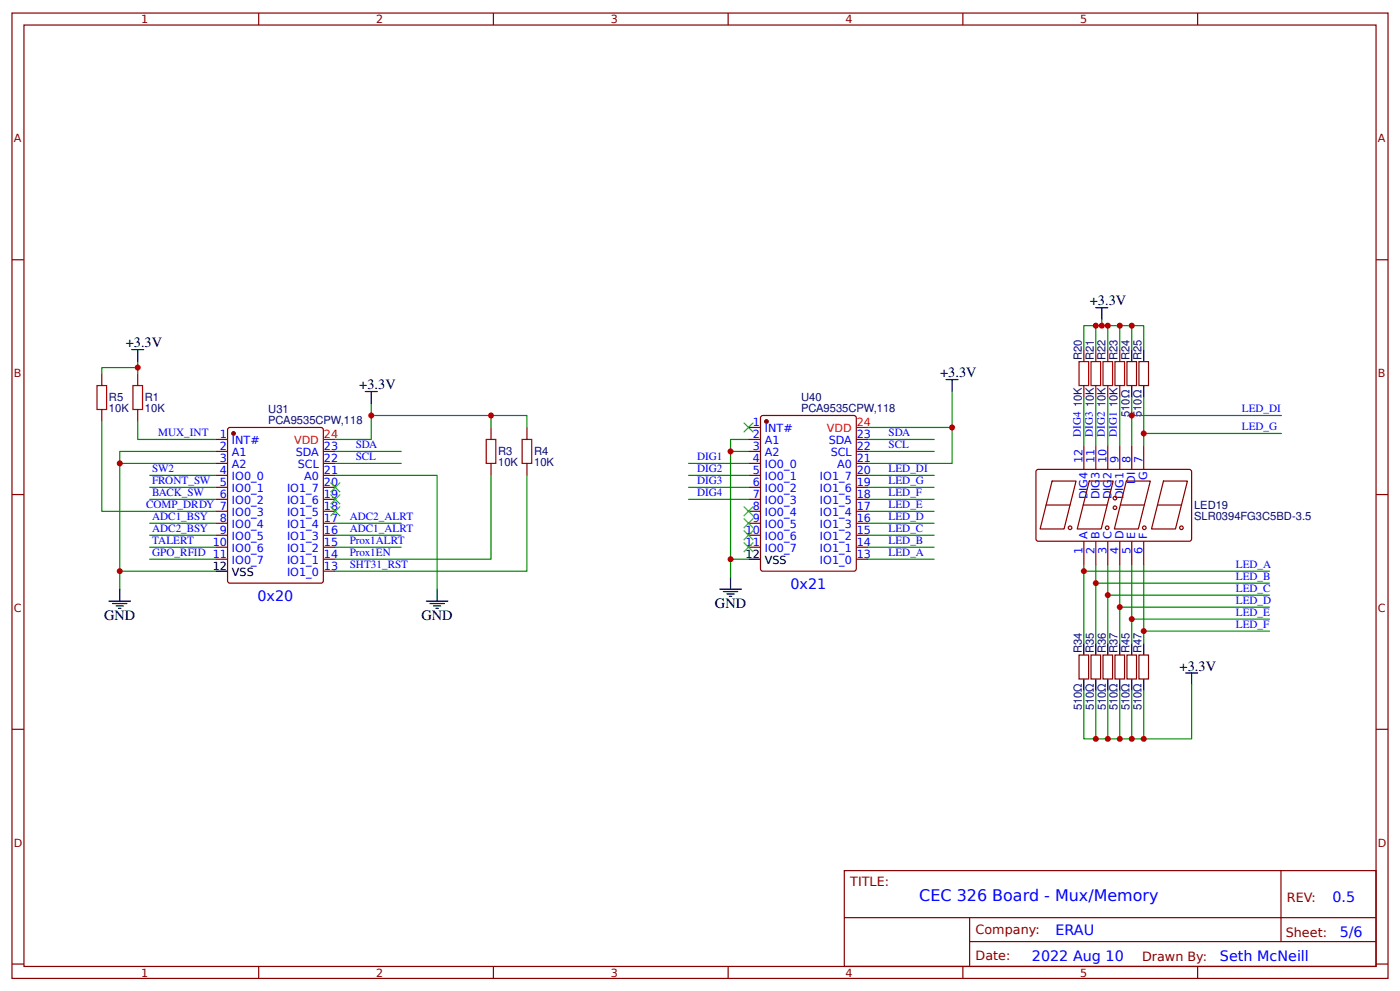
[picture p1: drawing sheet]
<svg xmlns="http://www.w3.org/2000/svg" width="309mm" height="219mm" viewBox="0 0 309 219" stroke-linecap="round" stroke-linejoin="round" font-family="sans-serif">
<g fill="none" stroke="#800" stroke-width=".26">
<path d="M2.6 2.9h304.1v213.2h-304.1zM5.3 5.5h298.7v208h-298.7zM57.1 2.9v2.6M109 2.9v2.6M160.9 2.9v2.6M212.7 2.9v2.6M264.6 2.9v2.6M2.6 57.4h2.7M304 57.4h2.7M239.4 77.2v2.7M242.1 77.2v2.7M244.7 77.2v2.7"/>
<path d="M247.4 77.2v2.7M249 79.9h2.1v5.3h-2.1zM251.6 79.9h2.1v5.3h-2.1zM22.5 82.5v2.7M22.5 90.5v2.6M30.4 82.5v2.7M30.4 90.5v2.6M47.6 97.1h2.7M47.6 99.7h2.7M50.3 94.7l.5-.3h20.1l.5 .3v33.6l-.2 .5h-20.4l-.5-.2zM71.4 99.7h2.7M108.5 94.4v2.7"/>
<path d="M116.4 94.4v2.7M165.4 94.4h2.6M165.4 97.1h2.6M165.4 99.7h2.6M168.1 92l.4-.2h20.1l.5 .2 .1 33.7-.3 .4-20.4 .1-.4-.3zM189.2 97.1h2.6M189.2 99.7h2.6M239.4 85.2v2.6M239.4 98.4v5.3M242.1 85.2v2.6M242.1 98.4v5.3M244.7 85.2v2.6"/>
<path d="M244.7 98.4v5.3M247.4 85.2v2.6M247.4 98.4v5.3M250 98.4v5.3M252.7 98.4v5.3M2.6 109.2h2.7M47.6 102.4h2.7M47.6 105h2.7M47.6 107.7h2.7M47.6 110.3h2.7M47.6 113h2.7M47.6 115.6h2.7"/>
<path d="M47.6 118.2h2.7M71.4 102.4h2.7M71.4 105h2.7M71.4 107.7h2.7M71.4 110.3h2.7M71.4 113h2.7M71.4 115.6h2.7M71.4 118.2h2.7M108.5 102.4v2.6M116.4 102.4v2.6M165.4 102.4h2.6M165.4 105h2.6"/>
<path d="M165.4 107.7h2.6M165.4 110.3h2.6M165.4 113h2.6M165.4 115.6h2.6M165.4 118.2h2.6M189.2 102.4h2.6M189.2 105h2.6M189.2 107.7h2.6M189.2 110.3h2.6M189.2 113h2.6M189.2 115.6h2.6M189.2 118.2h2.6"/>
<path d="M228.9 104l.5-.3 33.6 .1 .3 .4-.1 15.1-.5 .3-33.6-.1-.2-.5zM231.1 111.6h5.3M232.4 106.3h5.3l-2.6 10.6h-5.3zM239.3 111.6h5.3M239.4 119.6v5.3M240.6 106.3h5.3l-2.6 10.6h-5.3zM242.1 119.6v5.3M244.7 119.6v5.3M247.4 119.6v5.3M247.5 111.6h5.3M248.8 106.3h5.3l-2.6 10.6h-5.3zM250 119.6v5.3"/>
<path d="M252.7 119.6v5.3M255.7 111.6h5.3M257 106.3h5.3l-2.6 10.6h-5.3zM304 109.2h2.7M47.6 120.9h2.7M47.6 123.5h2.7M71.4 120.9h2.7M71.4 123.5h2.7M71.4 126.2h2.7M165.4 120.9h2.6M189.2 120.9h2.6M189.2 123.5h2.6"/>
<path d="M238.4 144.7h2.1v5.3h-2.1zM241 144.7h2.2v5.3h-2.2zM243.7 144.7h2.1v5.3h-2.1zM246.3 144.7h2.1v5.3h-2.1zM249 144.7h2.1v5.3h-2.1zM251.6 144.7h2.1v5.3h-2.1zM2.6 161.1h2.7M304 161.1h2.7M186.5 192.3h117.5v21.2h-117.5zM283 192.3v15.7M2.6 213h2.7M57.1 213.5v2.6"/>
<path d="M109 213.5v2.6M160.9 213.5v2.6M186.6 202.7h117.3M212.7 213.5v2.6M214.2 208h89.7M214.2 202.7v10.6M264.6 213.5v2.6M304 213h2.7"/>
<circle cx="236.4" cy="116.6" r=".4"/>
<circle cx="244.6" cy="116.6" r=".4"/>
<circle cx="246.3" cy="110" r=".4"/>
<circle cx="246.3" cy="112.2" r=".4"/>
<circle cx="252.8" cy="116.6" r=".4"/>
<circle cx="261" cy="116.6" r=".4"/>
</g>
<g fill="none" stroke="#080" stroke-width=".26">
<path d="M30.4 79.9v2.6M239.4 77.2v-5.3h8v5.3M242.1 71.9v5.3M243.4 70.6v1.3M244.7 71.9v5.3M247.4 71.9h5.3v5.3M250 71.9v5.3M22.5 93.1v19.9h25.1M30.4 81.2h-7.9v1.3M30.4 93.1v4h17.2M47.6 99.7h-21.1v26.5M74.1 99.7h14.5"/>
<path d="M82 91.8h34.4v2.6M82 89.1v8h-7.9M108.5 91.8v2.6M161.4 99.7h4M165.4 97.1h-4v26.4M191.8 99.7h14.6M191.8 97.1h14.6M210.3 94.4v8h-18.5M210.3 86.5v7.9h-18.5M239.4 87.8v10.6M242.1 87.8v10.6M244.7 87.8v10.6"/>
<path d="M247.4 87.8v10.6M250 87.8v10.6M250 91.8h33.1M252.7 87.8v10.6M252.7 95.8h30.4M26.5 102.4h21.1M33.1 105h14.5M33.1 118.2h14.5M33.1 115.6h14.5M33.1 110.3h14.5M33.1 107.7h14.5M74.1 105h22.5v25.1"/>
<path d="M74.1 102.4h14.5M74.1 118.2h14.5M74.1 115.6h14.5M108.5 105v18.5h-34.4M116.4 105v21.2h-42.3M152.1 102.4h13.3M152.1 105h13.3M152.1 110.3h13.3M152.1 107.7h13.3M191.8 105h14.6M191.8 118.2h14.6M191.8 115.6h14.6"/>
<path d="M191.8 110.3h14.6M191.8 107.7h14.6M191.8 113h14.6M33.1 120.9h14.5M33.1 123.5h14.5M47.6 126.2h-21.1v3.9M74.1 120.9h14.5M165.4 123.5h-4v4M191.8 120.9h14.6M191.8 123.5h14.6M239.4 124.9v17.2M239.4 126.2h41.1"/>
<path d="M242.1 124.9v17.2M242.1 128.8h38.4M244.7 124.9v17.2M244.7 131.5h35.8M247.4 124.9v17.2M247.4 134.1h33.1M250 124.9v17.2M250 136.8h30.5M252.7 124.9v17.2M252.7 139.4h27.8M242.1 152.6v10.6M244.7 152.6v10.6"/>
<path d="M247.4 152.6v10.6M250 152.6v10.6M252.7 152.6v10.6M263.3 151.3v11.9h-23.9v-10.6"/>
</g>
<path d="M238.4 79.9h2.1v5.3h-2.1zM241 79.9h2.2v5.3h-2.2zM243.7 79.9h2.1v5.3h-2.1zM246.3 79.9h2.1v5.3h-2.1zM21.4 85.2h2.1v5.3h-2.1zM29.4 85.2h2.1v5.3h-2.1zM107.4 97.1h2.1v5.3h-2.1zM115.4 97.1h2.1v5.3h-2.1z" fill="none" stroke="#a00000" stroke-width=".26"/>
<g fill="#000" stroke="#3c3" stroke-width=".26">
<path d="M164.3 93.4l2.1 2.1zM166.4 93.4l-2.1 2.1z"/>
<path d="M73 106.6l2.1 2.1zM75.1 106.6l-2.1 2.1z"/>
<path d="M73 109.2l2.1 2.2zM73 111.4l2.1-2.2z"/>
<path d="M73 111.9l2.1 2.1zM73 114l2.1-2.1z"/>
<path d="M164.3 117.2l2.1 2.1zM166.4 117.2l-2.1 2.1z"/>
<path d="M164.3 119.8l2.1 2.1zM164.3 121.9l2.1-2.1z"/>
<path d="M164.3 114.5l2.1 2.2zM166.4 114.5l-2.1 2.2z"/>
<path d="M164.3 111.9l2.1 2.1zM164.3 114l2.1-2.1z"/>
</g>
<g fill="none" stroke="#000" stroke-width=".26">
<path d="M29.1 77.2h2.6M30.4 77.2v2.7M242.1 68h2.6M243.4 68v2.6M250 77.2v2.7M252.7 77.2v2.7M80.7 86.5h2.6M82 86.5v2.6M209 83.8h2.7M210.3 83.8v2.7M250 85.2v2.6M252.7 85.2v2.6"/>
<path d="M24.1 132.8h4.7M24.9 133.3h3.1M25.7 133.9h1.6M26.2 134.4h.5M26.5 130.1v2.7M47.6 126.2h2.7M94.2 132.8h4.8M95 133.3h3.2M95.8 133.9h1.6M96.3 134.4h.5M96.6 130.1v2.7M159 130.1h4.8"/>
<path d="M159.8 130.7h3.2M160.6 131.2h1.6M161.1 131.7h.6M161.4 127.5v2.6M165.4 123.5h2.6M239.4 142.1v2.6M239.4 150v2.6M242.1 142.1v2.6M242.1 150v2.6M244.7 142.1v2.6M244.7 150v2.6M247.4 142.1v2.6"/>
<path d="M247.4 150v2.6M250 142.1v2.6M250 150v2.6M252.7 142.1v2.6M252.7 150v2.6M261.9 148.7h2.7M263.3 148.7v2.6"/>
</g>
<g fill="#800" stroke="#800" stroke-width=".26">
<circle cx="169.3" cy="93.1" r=".4"/>
<circle cx="51.6" cy="95.8" r=".4"/>
</g>
<path d="M71.4 97.1h2.7M189.2 94.4h2.6" fill="none" stroke="#f00" stroke-width=".26"/>
<g fill="#c00">
<circle cx="108.5" cy="91.8" r=".66"/>
<circle cx="82" cy="91.8" r=".66"/>
<circle cx="30.4" cy="81.2" r=".66"/>
<circle cx="161.4" cy="99.7" r=".66"/>
<circle cx="161.4" cy="123.5" r=".66"/>
<circle cx="210.3" cy="94.4" r=".66"/>
<circle cx="26.5" cy="102.4" r=".66"/>
<circle cx="26.5" cy="126.2" r=".66"/>
<circle cx="242.1" cy="71.9" r=".66"/>
<circle cx="244.7" cy="71.9" r=".66"/>
<circle cx="243.4" cy="71.9" r=".66"/>
<circle cx="247.4" cy="71.9" r=".66"/>
<circle cx="250" cy="71.9" r=".66"/>
<circle cx="242.1" cy="163.2" r=".66"/>
<circle cx="244.7" cy="163.2" r=".66"/>
<circle cx="247.4" cy="163.2" r=".66"/>
<circle cx="250" cy="163.2" r=".66"/>
<circle cx="252.7" cy="163.2" r=".66"/>
<circle cx="239.4" cy="126.2" r=".66"/>
<circle cx="242.1" cy="128.8" r=".66"/>
<circle cx="244.7" cy="131.5" r=".66"/>
<circle cx="247.4" cy="134.1" r=".66"/>
<circle cx="250" cy="136.8" r=".66"/>
<circle cx="252.7" cy="139.4" r=".66"/>
<circle cx="250" cy="91.8" r=".66"/>
<circle cx="252.7" cy="95.8" r=".66"/>
</g>
<text font-size="3.5" fill="#00f" x="203.1" y="199.1">CEC 326 Board - Mux/Memory</text>
<g font-size="3.2">
<text x="240.8" y="67.4">+3.3V</text>
<text x="27.8" y="76.7">+3.3V</text>
<text x="207.7" y="83.3">+3.3V</text>
<text x="79.4" y="86">+3.3V</text>
<text x="23" y="137">GND</text>
<text x="93.1" y="137">GND</text>
<text x="158" y="134.4">GND</text>
<text x="260.6" y="148.1">+3.3V</text>
</g>
<g font-size="3.2" fill="#00f">
<text x="174.6" y="130.1">0x21</text>
<text x="56.9" y="132.8">0x20</text>
<text x="294.4" y="199.3">0.5</text>
<text x="233.2" y="206.4">ERAU</text>
<text x="296" y="207">5/6</text>
<text x="228" y="212.3">2022 Aug 10</text>
<text x="269.5" y="212.2">Seth McNeill</text>
</g>
<g font-size="2.8" fill="#800">
<text x="187.9" y="195.8">TITLE:</text>
<text x="284.3" y="199.3">REV:</text>
<text x="215.5" y="206.4">Company:</text>
<text x="284.1" y="206.9">Sheet:</text>
<text x="215.5" y="212.2">Date:</text>
<text x="252.3" y="212.2">Drawn By:</text>
</g>
<g font-size="2.5" fill="#800">
<text x="31.2" y="5.1">1</text>
<text x="83.1" y="5.1">2</text>
<text x="134.9" y="5.1">3</text>
<text x="186.8" y="5.1">4</text>
<text x="238.7" y="5.1">5</text>
<text x="3" y="31.5">A</text>
<text x="304.4" y="31.5">A</text>
<text x="3" y="83.3">B</text>
<text x="304.4" y="83.3">B</text>
<text x="3" y="135.2">C</text>
<text x="304.4" y="135.2">C</text>
<text x="3" y="187">D</text>
<text x="304.4" y="187">D</text>
<text x="31.2" y="215.7">1</text>
<text x="83.1" y="215.7">2</text>
<text x="134.9" y="215.7">3</text>
<text x="186.8" y="215.7">4</text>
<text x="238.7" y="215.7">5</text>
</g>
<g font-size="2.5" fill="#000080">
<text x="239" y="79.5" transform="rotate(-90 239 79.5)">R20</text>
<text x="241.6" y="79.5" transform="rotate(-90 241.6 79.5)">R21</text>
<text x="244.3" y="79.5" transform="rotate(-90 244.3 79.5)">R22</text>
<text x="246.9" y="79.5" transform="rotate(-90 246.9 79.5)">R23</text>
<text x="249.6" y="79.5" transform="rotate(-90 249.6 79.5)">R24</text>
<text x="252.2" y="79.5" transform="rotate(-90 252.2 79.5)">R25</text>
<text x="24.1" y="88.7">R5</text>
<text x="32" y="88.7">R1</text>
<text x="177" y="88.5">U40</text>
<text x="24.1" y="91">10K</text>
<text x="32" y="91">10K</text>
<text x="59.3" y="93.6">PCA9535CPW,118</text>
<text x="59.3" y="91.2">U31</text>
<text x="177" y="90.9">PCA9535CPW,118</text>
<text x="239" y="90" transform="rotate(-90 239 90)">10K</text>
<text x="241.6" y="90" transform="rotate(-90 241.6 90)">10K</text>
<text x="244.3" y="90" transform="rotate(-90 244.3 90)">10K</text>
<text x="246.9" y="90" transform="rotate(-90 246.9 90)">10K</text>
<text x="249.6" y="92.1" transform="rotate(-90 249.6 92.1)">510Ω</text>
<text x="252.2" y="92.1" transform="rotate(-90 252.2 92.1)">510Ω</text>
<text x="110.1" y="100.6">R3</text>
<text x="118" y="100.6">R4</text>
<text x="110.1" y="102.9">10K</text>
<text x="118" y="102.9">10K</text>
<text x="263.8" y="112.5">LED19</text>
<text x="263.8" y="114.9">SLR0394FG3C5BD-3.5</text>
<text x="239" y="144.3" transform="rotate(-90 239 144.3)">R34</text>
<text x="241.6" y="144.3" transform="rotate(-90 241.6 144.3)">R35</text>
<text x="244.3" y="144.3" transform="rotate(-90 244.3 144.3)">R36</text>
<text x="246.9" y="144.3" transform="rotate(-90 246.9 144.3)">R37</text>
<text x="249.6" y="144.3" transform="rotate(-90 249.6 144.3)">R45</text>
<text x="252.2" y="144.3" transform="rotate(-90 252.2 144.3)">R47</text>
<text x="239" y="156.9" transform="rotate(-90 239 156.9)">510Ω</text>
<text x="241.6" y="156.9" transform="rotate(-90 241.6 156.9)">510Ω</text>
<text x="244.3" y="156.9" transform="rotate(-90 244.3 156.9)">510Ω</text>
<text x="246.9" y="156.9" transform="rotate(-90 246.9 156.9)">510Ω</text>
<text x="249.6" y="156.9" transform="rotate(-90 249.6 156.9)">510Ω</text>
<text x="252.2" y="156.9" transform="rotate(-90 252.2 156.9)">510Ω</text>
</g>
<g font-size="2.5" fill="#00f">
<text x="166.3" y="94.2">1</text>
<text x="169" y="95.5">INT#</text>
<text x="274.4" y="91.1">LED_DI</text>
<text x="274.4" y="95.1">LED_G</text>
<text x="34.9" y="96.4">MUX_INT</text>
<text x="48.6" y="96.8">1</text>
<text x="48.6" y="99.5">2</text>
<text x="51.2" y="98.1">INT#</text>
<text x="51.2" y="100.8">A1</text>
<text x="65.3" y="100.8">SDA</text>
<text x="71.6" y="99.5">23</text>
<text x="78.6" y="101.7">SCL</text>
<text x="78.6" y="99.1">SDA</text>
<text x="154" y="101.7">DIG1</text>
<text x="166.3" y="96.8">2</text>
<text x="166.3" y="99.5">3</text>
<text x="169" y="98.1">A1</text>
<text x="169" y="100.8">A2</text>
<text x="183.1" y="98.1">SDA</text>
<text x="183.5" y="100.8">SCL</text>
<text x="189.3" y="99.5">22</text>
<text x="189.3" y="96.8">23</text>
<text x="196.3" y="96.4">SDA</text>
<text x="196.3" y="99.1">SCL</text>
<text x="238.8" y="96.5" transform="rotate(-90 238.8 96.5)">DIG4</text>
<text x="241.4" y="96.5" transform="rotate(-90 241.4 96.5)">DIG3</text>
<text x="244.1" y="96.5" transform="rotate(-90 244.1 96.5)">DIG2</text>
<text x="246.7" y="96.5" transform="rotate(-90 246.7 96.5)">DIG1</text>
<text x="33.6" y="104.4">SW2</text>
<text x="33.6" y="107">FRONT_SW</text>
<text x="48.6" y="102.1">3</text>
<text x="48.6" y="104.7">4</text>
<text x="48.6" y="107.4">5</text>
<text x="51.2" y="103.4">A2</text>
<text x="51.2" y="106.1">IO0_0</text>
<text x="65.8" y="103.4">SCL</text>
<text x="67.2" y="106.1">A0</text>
<text x="71.6" y="107.4">20</text>
<text x="71.6" y="104.7">21</text>
<text x="71.6" y="102.1">22</text>
<text x="154" y="104.4">DIG2</text>
<text x="154" y="107">DIG3</text>
<text x="166.3" y="102.1">4</text>
<text x="166.3" y="104.7">5</text>
<text x="166.3" y="107.4">6</text>
<text x="169" y="103.4">IO0_0</text>
<text x="169" y="106.1">IO0_1</text>
<text x="181.1" y="106.1">IO1_7</text>
<text x="184.9" y="103.4">A0</text>
<text x="189.3" y="107.4">19</text>
<text x="189.3" y="104.7">20</text>
<text x="189.3" y="102.1">21</text>
<text x="196.3" y="107">LED_G</text>
<text x="196.3" y="104.4">LED_DI</text>
<text x="239.2" y="102.4" transform="rotate(-90 239.2 102.4)">12</text>
<text x="241.8" y="102.4" transform="rotate(-90 241.8 102.4)">11</text>
<text x="244.5" y="102.4" transform="rotate(-90 244.5 102.4)">10</text>
<text x="247.1" y="102.4" transform="rotate(-90 247.1 102.4)">9</text>
<text x="249.8" y="102.4" transform="rotate(-90 249.8 102.4)">8</text>
<text x="250.8" y="106.8" transform="rotate(-90 250.8 106.8)">DI</text>
<text x="252.4" y="102.4" transform="rotate(-90 252.4 102.4)">7</text>
<text x="253.5" y="106.1" transform="rotate(-90 253.5 106.1)">G</text>
<text x="32.3" y="112.3">COMP_DRDY 7</text>
<text x="33.6" y="109.6">BACK_SW</text>
<text x="48.6" y="110">6</text>
<text x="51.2" y="108.7">IO0_1</text>
<text x="51.2" y="111.4">IO0_2</text>
<text x="63.4" y="111.4">IO1_6</text>
<text x="63.4" y="108.7">IO1_7</text>
<text x="71.6" y="112.7">18</text>
<text x="71.6" y="110">19</text>
<text x="154" y="109.6">DIG4</text>
<text x="166.3" y="110">7</text>
<text x="166.3" y="112.7">8</text>
<text x="169" y="108.7">IO0_2</text>
<text x="169" y="111.4">IO0_3</text>
<text x="181.1" y="111.4">IO1_5</text>
<text x="181.1" y="108.7">IO1_6</text>
<text x="189.3" y="112.7">17</text>
<text x="189.3" y="110">18</text>
<text x="196.3" y="112.3">LED_E</text>
<text x="196.3" y="109.6">LED_F</text>
<text x="240.2" y="110.3" transform="rotate(-90 240.2 110.3)">DIG4</text>
<text x="242.9" y="110.3" transform="rotate(-90 242.9 110.3)">DIG3</text>
<text x="245.5" y="110.3" transform="rotate(-90 245.5 110.3)">DIG2</text>
<text x="248.2" y="110.3" transform="rotate(-90 248.2 110.3)">DIG1</text>
<text x="33.6" y="114.9">ADC1_BSY</text>
<text x="33.6" y="117.6">ADC2_BSY</text>
<text x="48.6" y="115.3">8</text>
<text x="48.6" y="118">9</text>
<text x="51.2" y="114">IO0_3</text>
<text x="51.2" y="116.7">IO0_4</text>
<text x="51.2" y="119.3">IO0_5</text>
<text x="63.4" y="119.3">IO1_3</text>
<text x="63.4" y="116.7">IO1_4</text>
<text x="63.4" y="114">IO1_5</text>
<text x="71.6" y="118">16</text>
<text x="71.6" y="115.3">17</text>
<text x="77.3" y="117.6">ADC1_ALRT</text>
<text x="77.3" y="114.9">ADC2_ALRT</text>
<text x="164.7" y="118">10</text>
<text x="166.3" y="115.3">9</text>
<text x="169" y="114">IO0_4</text>
<text x="169" y="116.7">IO0_5</text>
<text x="169" y="119.3">IO0_6</text>
<text x="181.1" y="119.3">IO1_2</text>
<text x="181.1" y="116.7">IO1_3</text>
<text x="181.1" y="114">IO1_4</text>
<text x="189.3" y="118">15</text>
<text x="189.3" y="115.3">16</text>
<text x="196.3" y="117.6">LED_C</text>
<text x="196.3" y="114.9">LED_D</text>
<text x="240.2" y="119" transform="rotate(-90 240.2 119)">A</text>
<text x="242.9" y="119" transform="rotate(-90 242.9 119)">B</text>
<text x="245.5" y="119" transform="rotate(-90 245.5 119)">C</text>
<text x="248.2" y="119" transform="rotate(-90 248.2 119)">D</text>
<text x="250.8" y="119" transform="rotate(-90 250.8 119)">E</text>
<text x="253.5" y="119" transform="rotate(-90 253.5 119)">F</text>
<text x="33.6" y="120.2">TALERT</text>
<text x="33.6" y="122.9">GPO_RFID 11</text>
<text x="47" y="120.6">10</text>
<text x="51.2" y="121.9">IO0_6</text>
<text x="51.2" y="124.6">IO0_7</text>
<text x="63.4" y="124.6">IO1_1</text>
<text x="63.4" y="121.9">IO1_2</text>
<text x="71.6" y="125.9">13</text>
<text x="71.6" y="123.3">14</text>
<text x="71.6" y="120.6">15</text>
<text x="77.3" y="125.5">SHT31_RST</text>
<text x="77.3" y="122.9">Prox1EN</text>
<text x="77.3" y="120.2">Prox1ALRT</text>
<text x="164.7" y="120.6">11</text>
<text x="169" y="121.9">IO0_7</text>
<text x="181.1" y="124.6">IO1_0</text>
<text x="181.1" y="121.9">IO1_1</text>
<text x="189.3" y="123.3">13</text>
<text x="189.3" y="120.6">14</text>
<text x="196.3" y="122.9">LED_A</text>
<text x="196.3" y="120.2">LED_B</text>
<text x="239.2" y="122.5" transform="rotate(-90 239.2 122.5)">1</text>
<text x="241.8" y="122.5" transform="rotate(-90 241.8 122.5)">2</text>
<text x="244.5" y="122.5" transform="rotate(-90 244.5 122.5)">3</text>
<text x="247.1" y="122.5" transform="rotate(-90 247.1 122.5)">4</text>
<text x="249.8" y="122.5" transform="rotate(-90 249.8 122.5)">5</text>
<text x="252.4" y="122.5" transform="rotate(-90 252.4 122.5)">6</text>
<text x="273" y="125.5">LED_A</text>
<text x="63.4" y="127.2">IO1_0</text>
<text x="273" y="128.2">LED_B</text>
<text x="273" y="130.8">LED_C</text>
<text x="273" y="133.5">LED_D</text>
<text x="273" y="136.1">LED_E</text>
<text x="273" y="138.7">LED_F</text>
</g>
<g font-size="2.5" fill="#f00">
<text x="182.7" y="95.5">VDD</text>
<text x="189.3" y="94.2">24</text>
<text x="65" y="98.1">VDD</text>
<text x="71.6" y="96.8">24</text>
</g>
<g font-size="2.5">
<text x="47" y="125.9">12</text>
<text x="164.7" y="123.3">12</text>
<text x="169" y="124.6">VSS</text>
<text x="51.2" y="127.2">VSS</text>
</g>
</svg>
